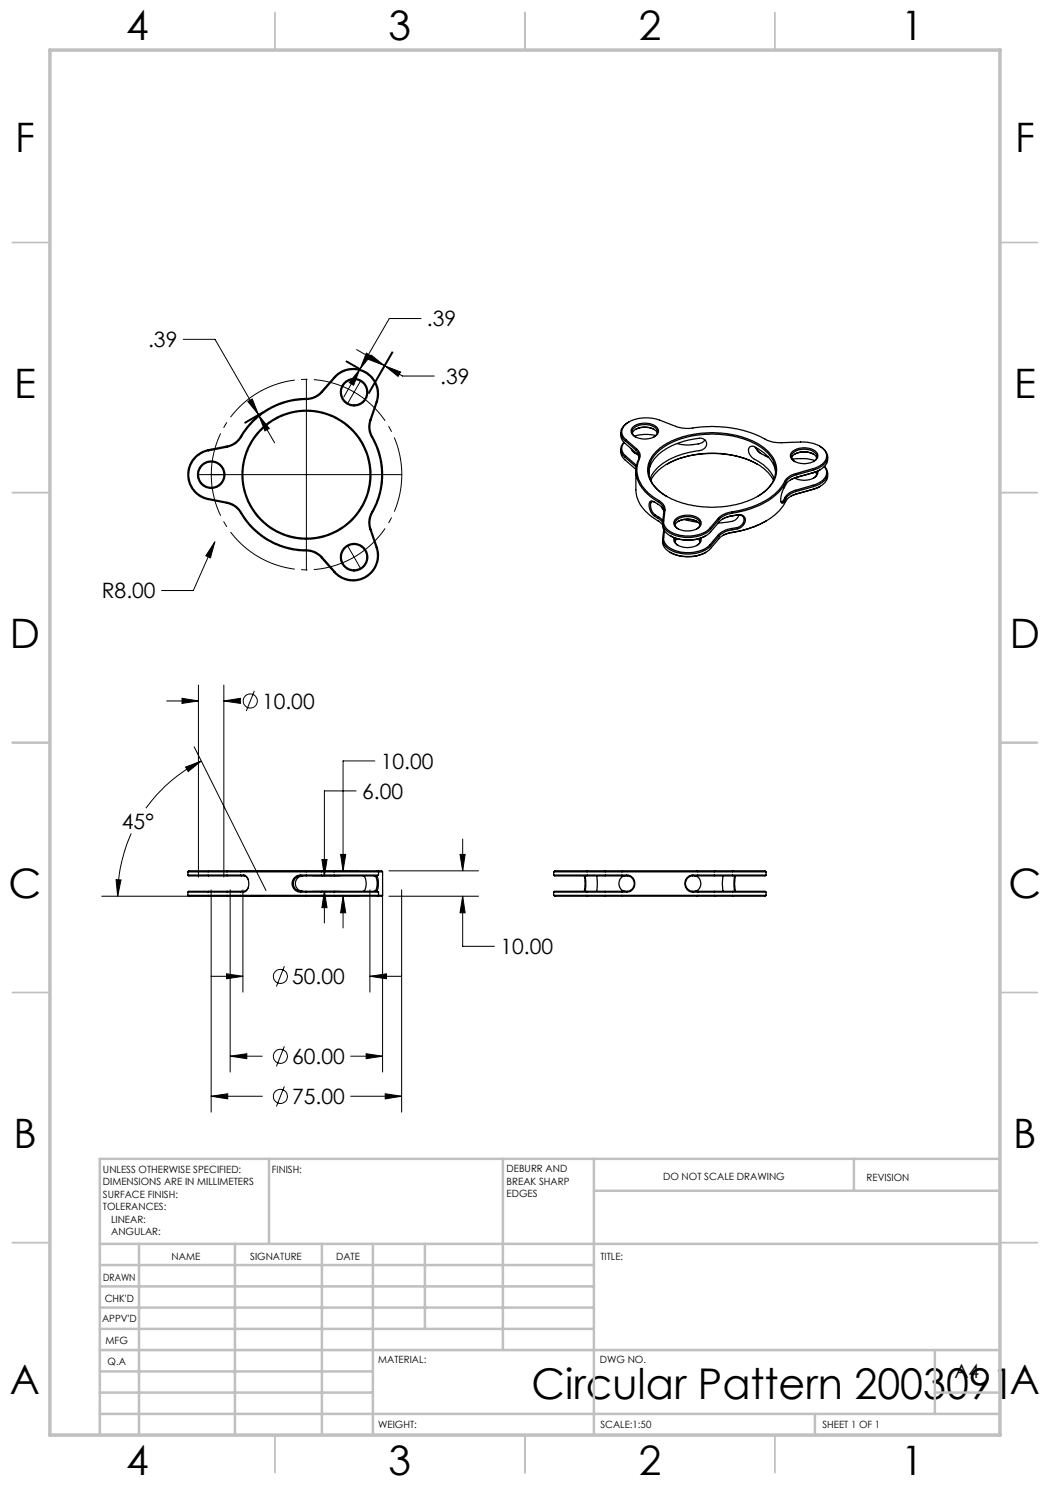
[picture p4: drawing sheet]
<svg xmlns="http://www.w3.org/2000/svg" width="210mm" height="297mm" viewBox="0 0 210 297" stroke-linecap="round" stroke-linejoin="round" font-family="sans-serif">
<g fill="none" stroke="#000" stroke-width=".2">
<path d="M36.7 67.9h6.3l8.7 15M61.3 75.8v19M69.2 72.3l2.8 1.6M69.3 72.2l2.8 1.6M70.8 78.4v.1M70.8 78.5l-1.3 2.2M70.8 78.5h.1M71.3 69.9l5.5 3.2M71.9 73.9l-1.2 3.1-.9-.5zM71.9 73.9l-3.1 5.5M72.1 76.2l-1.2 2.1M73.3 70.6l.8 .6-2.1 2.6z"/>
<path d="M74.2 71l2.6 2.1-3.1-1.2zM77 73.2l3.1 1.2-.5 .9zM77 73.2l3.5 2h6.4M78.4 70.3l-4.7 8.3M78.6 70.4l-4.8 8.3M84.2 63.7h-6.3l-5.9 10.1M39.7 94.9h2.4M42.2 94.9h19M42.2 94.9v.1M49.6 80.3l.8-.5 1.3 3.1zM51.8 83.1l2.1 2.6-.9 .5zM51.8 83.1l3.1 5.5"/>
<path d="M52.6 82.4l-3.7 2.1M52.7 82.5l-3.7 2.2M61.2 94.9h19.2M61.3 94.9v19.1M43 108.4l-.9 3.2-.9-.4zM43 108.4l-4.3 9.7h-6.4M69.5 109.2l1.3 2.1M70.8 111.4v.1M70.8 111.4h.1M70.9 111.4h-.1M70.9 111.5l1.2 2.2M36.4 139.7l3.3 .5-3.3 .5z"/>
<path d="M39.7 137v38.4M44.8 137v38.4M50.9 138.2l-1.7 4M33.3 140.2h6.4M37.1 153.4l3.2-1.2-2.7 2.1zM38.8 149.4l14.4 28.7M40.3 152.2a30.1 30.1 0 0 0-11.1 9.4M44.8 140.2l3.3-.5v1zM44.8 140.2h1.6M71.2 158.2h-6.3v17M75 152.2h-6.4v22M20.4 179.2h51.4"/>
<path d="M23.2 175.9l1 .1-.7 3.2zM26.2 166.7a31.2 31.2 0 0 0-2.7 12.5M42.2 178v44.4M46 178v36.4M48.6 178v20.4M48.6 174.2h23.2M62.5 175.2h5.6M62.5 178.3h5.6M64.4 171.9h1l-.5 3.3zM64.9 178.3l.5 3.2h-1zM64.9 178.3v6.3M68.1 170.9h1l-.5 3.3z"/>
<path d="M68.6 179.2l.5 3.4h-1zM68.6 179.2v6.4M74 178v20.4M76.5 178v36.4M77.8 179.2h17.9M77.8 174.2h17.9M80.3 178v44.4M92 170.9h1l-.5 3.3zM92.5 179.2l.5 3.4h-1zM92.5 179.2v10.1h6.4M92.5 167.8v6.4M42.2 195.3h6.4"/>
<path d="M45.3 194.8l3.3 .5-3.3 .5zM56.9 193.2l-1.6 4.1M74 195.3l3.3-.5v1zM74 195.3h6.3M42.2 219.2l3.3-.4v1zM42.2 219.2h10.3M46 211.2l3.4-.5v1zM46 211.2h6.5M56.9 209.3l-1.6 4M56.9 217.3l-1.6 4M70.1 211.2h6.4M70.1 219.2h10.2"/>
<path d="M73.2 210.7l3.3 .5-3.3 .5zM77 218.8l3.3 .4-3.3 .6z"/>
<circle cx="50.1" cy="140.2" r="1.41"/>
<circle cx="56.1" cy="195.3" r="1.42"/>
<circle cx="56.1" cy="211.3" r="1.42"/>
<circle cx="56.1" cy="219.3" r="1.41"/>
</g>
<path d="M70.7 78.4a19 19 0 0 0-28.4 16.4M42.3 95a19.1 19.1 0 0 0 28.4 16.5M70.9 111.4a19 19 0 0 0 0-32.9" fill="none" stroke="#000" stroke-width=".2" stroke-dasharray="15.2 1.3 1.3 1.3" stroke-dashoffset="6.8" stroke-linecap="butt"/>
<g fill="none" stroke="#c0c0c0" stroke-width=".35">
<path d="M55 2.5v7.5M105 2.5v7.5M155 2.5v7.5M2.5 48.5h7.5M200 48.5h7.5M2.5 98.5h7.5M200 98.5h7.5M2.5 148.5h7.5M200 148.5h7.5M2.5 198.5h7.5M200 198.5h7.5M2.5 248.5h7.5"/>
<path d="M200 248.5h7.5M55 287v7.5M105 287v7.5M155 287v7.5"/>
</g>
<g fill="none" stroke="#c0c0c0" stroke-width=".5">
<path d="M53.8 231.8v17M100.6 231.8v38.2M118.8 231.8v55.2M118.8 238.2h81.2M170.8 231.8v6.4M200 231.8h-180v55.2M20 248.8h180M20 257.3h98.8M20 253h98.8M27.8 248.8v38.2M47 248.8v38.2M64.4 248.8v38.2"/>
<path d="M74.6 248.8v38.2M85 248.8v17M20 265.8h98.8M20 261.5h98.8M20 278.5h54.6M20 274.3h54.6M20 270h180M187 278.5h13M187 270v12.8M20 282.8h180M163 282.8v4.2"/>
</g>
<path d="M10 10h190v277h-190z" fill="none" stroke="#c0c0c0" stroke-width=".7"/>
<path d="M45.3 194.8l3.3 .5-3.3 .5zM74 195.3l3.3-.5v1zM46 211.2l3.4-.5v1zM73.2 210.7l3.3 .5-3.3 .5zM42.2 219.2l3.3-.4v1zM77 218.8l3.3 .4-3.3 .6zM44.8 140.2l3.3-.5v1zM36.4 139.7l3.3 .5-3.3 .5zM92.5 179.2l.5 3.4h-1zM92 170.9h1l-.5 3.3zM68.6 179.2l.5 3.4h-1zM68.1 170.9h1l-.5 3.3zM64.4 171.9h1l-.5 3.3zM64.9 178.3l.5 3.2h-1zM23.2 175.9l.3 3.3 .7-3.2zM37.1 153.4l.5 .9 2.7-2.1zM43 108.4l-1.8 2.8 .9 .4zM77 73.2l3.1 1.2-.5 .9zM74.2 71l2.6 2.1-3.1-1.2zM71.9 73.9l-1.2 3.1-.9-.5zM73.3 70.6l.8 .6-2.1 2.6zM51.8 83.1l2.1 2.6-.9 .5zM49.6 80.3l.8-.5 1.3 3.1z" fill="#000"/>
<g fill="none" stroke="#000" stroke-width=".25">
<path d="M39 91.4a5.5 5.5 0 0 1 2.6-1.4l3.9-.8a4.6 4.6 0 0 0 3.1-2.8 15.7 15.7 0 0 1 13.5-6.8l1.1-.4 .9-.6 2.7-3.1a5.1 5.1 0 0 1 6.4-1.1 5.1 5.1 0 0 1 2.2 6l-1.2 3.8a4.6 4.6 0 0 0 .8 4 15.5 15.5 0 0 1-.8 15.1l-.2 .8v1.1l1.4 4.3a5.1 5.1 0 0 1-2.2 6 5.1 5.1 0 0 1-6.4-1.1l-2.6-3a4.7 4.7 0 0 0-3.9-1.3 15.3 15.3 0 0 1-12.6-8.1 4.2 4.2 0 0 0-2.3-1.4l-3.9-.7a5.1 5.1 0 0 1-2.5-8.5zM39.4 91.3l1.6-1 4.6-.9a4.8 4.8 0 0 0 3.2-2.9 15.5 15.5 0 0 1 13.1-6.7 4.6 4.6 0 0 0 2.6-1.3l2.6-3.1a4.9 4.9 0 0 1 6-.8 4.9 4.9 0 0 1 2.1 5.8l-1.3 3.7a4.8 4.8 0 0 0 .9 4.2 15.3 15.3 0 0 1-.8 14.8 3.9 3.9 0 0 0 0 2.8l1.3 3.8a4.9 4.9 0 0 1-2.3 5.7 4.9 4.9 0 0 1-6-1.1l-2.7-3a5.3 5.3 0 0 0-4.4-1.4 15.5 15.5 0 0 1-12.1-8.1l-.7-.6-1-.6-4.4-.9a4.9 4.9 0 0 1-3.8-3.5 4.9 4.9 0 0 1 1.5-4.9zM124.2 86.5v.5a2.29 2.29 0 0 0 .8 1.7l2.5 2.1 .3 .7M124.2 89.8v.6a2.3 2.3 0 0 0 .8 1.6l2.2 1.9M124.8 88.4a1.97 1.97 0 0 0 .2 3.1l2.2 1.9M124.8 88.5a1.82 1.82 0 0 0 .4 2.8l2.1 1.8M125 85a7.1 7.1 0 0 1 6.9-1l4 1.5a10.9 10.9 0 0 0 4.6-.1l3.3-.1 2.5 .3a22.3 22.3 0 0 1 7.6 2.6l1.7 .3 5.4-.1 1.1 .2a3.5 3.5 0 0 1 3.2 2.5 3.1 3.1 0 0 1-2.7 2.6l-3.6 1.1a3.5 3.5 0 0 0-2.4 2.2 13.5 13.5 0 0 1-8.4 5l-1.2 .3a5.2 5.2 0 0 0-3.3 1.4l-1.8 2a7 7 0 0 1-7.5 .8 2.41 2.41 0 0 1-1.6-2.3l.2-2.3a2.33 2.33 0 0 0-1.7-2.1 7 7 0 0 1-3.9-6.4l.2-.7a2.59 2.59 0 0 0 .3-2.2l-.5-.7-2.3-2a1.83 1.83 0 0 1-.1-2.8zM125.8 84.4a2.26 2.26 0 0 0-1.4 3.1l.5 .6 2.2 1.9a1.7 1.7 0 0 1 .4 2.5 6.3 6.3 0 0 0 2.8 7l.2 .2a4.5 4.5 0 0 1 2.2 1.9l.1 .6-.3 2.2a3 3 0 0 0 2.6 2.7l1.9 .4 1.9-.1a5.5 5.5 0 0 0 3.2-1.5l1.7-2a5.2 5.2 0 0 1 3.6-1.4 14.4 14.4 0 0 0 9.3-5.3 3.5 3.5 0 0 1 2.6-2.2l3.4-1a3.3 3.3 0 0 0 2.8-2.7 2.69 2.69 0 0 0-1.6-2.1M126.2 89.7a1.86 1.86 0 0 0 1.3 1.2M126.5 85.5a3.7 3.7 0 0 1 5.1 .3 1.34 1.34 0 0 1-1.1 1.8l-1.2 .2h-.8a2.07 2.07 0 0 1-2.3-1.7zM126.5 86.6a3 3 0 0 1 3.7-1 1.75 1.75 0 0 1 1.2 1M126.5 90l.1 .3 .5 .4"/>
<path d="M127.1 87.4a1.13 1.13 0 0 1-.7-1.2 1.13 1.13 0 0 1 1-1l1.3-.3a2.47 2.47 0 0 1 2.8 1.4 1.15 1.15 0 0 1-.7 1.1M127.1 85.9l1.4-.4h1.2l1.1 .4M127.2 94.2v3.8a7.6 7.6 0 0 0 4.4 6.2l.9 .8M129.8 94.9a6.2 6.2 0 0 1 3.8-5.3l.4-.2a14.8 14.8 0 0 1 6.5-1.7 1.21 1.21 0 0 1 .8 1.3 1.21 1.21 0 0 1-1.1 1.1l-1.2 .2a12.3 12.3 0 0 0-8.4 4.3l-.6 1.1M130.2 96.1a10.3 10.3 0 0 1 7.1-4.8 19.1 19.1 0 0 1 15 2.1 7.1 7.1 0 0 1 2.4 2.7M131.2 87.1l-2.4-.2-1.9 .3M131.4 90.1a16.8 16.8 0 0 1 12.4-3.5 15.1 15.1 0 0 1 10 3.8 4.9 4.9 0 0 1-.6 7.6 17 17 0 0 1-11.8 3.4 15.2 15.2 0 0 1-10.3-3.9 4.9 4.9 0 0 1 .3-7.4zM133.4 99.3a6.3 6.3 0 0 1-3.7-5.3 6.6 6.6 0 0 1 4-5.2 19.7 19.7 0 0 1 18.2 .4 5.9 5.9 0 0 1 3.2 5.3 6.6 6.6 0 0 1-3.6 4.8M133.4 92.8a20.1 20.1 0 0 1 18.1 0M141 88a2.94 2.94 0 0 1-2.6 .9l-1.2 .1-1.8-.3M152.2 90.7l-.6-.5-.5-.7 .3 .4a4.7 4.7 0 0 0 2.3 1.6M155.1 94.5a6.7 6.7 0 0 0-4.7-5.3 .97 .97 0 0 0-.7 .8 .97 .97 0 0 0 .3 .9l.9 1a7.9 7.9 0 0 1 3.9 3.8"/>
<path d="M158.3 90.5l.1-.1a3.8 3.8 0 0 1 5.1 .3 1.51 1.51 0 0 1-1.4 1.9l-1.5 .1a2.46 2.46 0 0 1-2.5-1.4zM158.3 91.6a2.95 2.95 0 0 1 3.6-1.1 1.98 1.98 0 0 1 1.4 1.1M158.4 91.8l2.6-.1 1.9 .4M159 92.3a1.13 1.13 0 0 1-.7-1.2 1.13 1.13 0 0 1 .9-.9l.7-.3h1.4a1.77 1.77 0 0 1 2 1.7l-.6 .7M159 90.8l1.3-.4h1.3l1.1 .4M159.3 98.8a3.6 3.6 0 0 0-2.7 2.4 14.3 14.3 0 0 1-9.2 5.1 5.6 5.6 0 0 0-3.6 1.4l-1.7 2a7 7 0 0 1-6.5 1.4l-.5-.2a3 3 0 0 1-2.6-2.5v-.5M163.1 94.4l.2 .5M163.3 94.3a1.11 1.11 0 0 1-.6 1.3M163.5 94.2a1.72 1.72 0 0 1-1.8 1.8h-1.5l-1.2-.4M164 93.9l-1.4 .7M164 97.3l-1.4 .6M164.9 93.3a2 2 0 0 1-1 3.2l-1.1 .5-3.6 1a3.6 3.6 0 0 0-2.7 2.4h-.3"/>
<path d="M164.9 93.3a2.09 2.09 0 0 1-.8 3.4l-1.4 .6-3.4 1a3.4 3.4 0 0 0-2.6 2.2l-.2 .2a1.67 1.67 0 0 1-.2-1.9l.7-1.5a3.2 3.2 0 0 1 2.3-1.8M165.5 91.4v.5a3.3 3.3 0 0 1-2.8 2.6l-4.6 1.5M165.5 94.7v.5a3.3 3.3 0 0 1-2.8 2.6l-4.6 1.5M130.9 100.4l.4 .3a2.65 2.65 0 0 1 1.5 1.6M130.9 100.4a.65 .65 0 0 0-.9-.1 .65 .65 0 0 0-.2 .8 3.2 3.2 0 0 0 2.2 2.8l.5 .6M130.9 100.4a.64 .64 0 0 0-.7 .1 .64 .64 0 0 0-.1 .8 3.1 3.1 0 0 0 2 2.4l.5 .4M132.3 101.4l.4 .5M132.5 104.6v.5a3.1 3.1 0 0 0 2.6 2.5l1.9 .4 2.6-.2a4.5 4.5 0 0 0 2.5-1.4l1.7-2a6.1 6.1 0 0 1 4.7-1.4 1.44 1.44 0 0 1-.4 2.5l-1.4 .4a4.4 4.4 0 0 0-2.9 1.3l-1.7 2a7.2 7.2 0 0 1-7.2 1.2 3 3 0 0 1-2.4-2.7l.3-1.8M134 107.1l1.5 .7 1.8 .2a6.6 6.6 0 0 0 3.9-.9M134 110.5l1.5 .6 1.8 .3a7 7 0 0 0 3.9-.9M134.8 107.6a1.67 1.67 0 0 0 1.8 1.8l1.5 .1a1.96 1.96 0 0 0 2.1-1.8v-.1M135 105a3.1 3.1 0 0 1 3.6-1 1.98 1.98 0 0 1 1.4 1"/>
<path d="M135.1 103.9a3.8 3.8 0 0 1 5 .2 1.33 1.33 0 0 1-1.1 1.8l-1 .3-1.1-.1a1.98 1.98 0 0 1-2.1-1.6zM135.1 107.6a1.1 1.1 0 0 0 .5 1.5M135.4 107.7l-.4 .6M135.6 105.8a1.11 1.11 0 0 1-.6-1.2 1.11 1.11 0 0 1 .9-1l1.3-.3a2.63 2.63 0 0 1 2.8 1.3 1.17 1.17 0 0 1-.7 1.2M135.6 104.3l1.7-.4 1.2 .1 .8 .3M136.9 103.9l2.7 .6M139.6 107.8l.4 .5M139.9 107.7a1.09 1.09 0 0 1-.6 1.4M144.5 103.8l1.9-.6a2.37 2.37 0 0 1 2.2 .2l.2 .4-.2 .8a2.1 2.1 0 0 1-2 1.1h-.1a4.6 4.6 0 0 0-2.8 1.3l-1.7 2a6.9 6.9 0 0 1-6.5 1.2 3.1 3.1 0 0 1-2.8-2.6l.2-1.5M147.8 103a2.11 2.11 0 0 1-2.3 1.4l-1.8 .2M153.2 104.2l-.1 .1a22.1 22.1 0 0 1-7.7 2.4l-.9 .4M37.6 174.4h38.1"/>
<path d="M37.6 179.1h38.1M37.6 179.1l.1 .1h37.8M37.6 175h10.4a1.35 1.35 0 0 1 1.7 1.6 1.44 1.44 0 0 1-1.3 1.8h-10.8M37.6 175l.1 .2h10.4a1.26 1.26 0 0 1 1.5 .6M37.6 174.4v.6M37.6 178.4v.7M49.6 177.6a1.44 1.44 0 0 1-1.7 .7h-10.2l-.1 .1M60.6 175.2a1.53 1.53 0 0 0-1.5 1.5 1.53 1.53 0 0 0 1.5 1.6M72.6 175.2a1.85 1.85 0 0 1 .6 2l-.2 .7-.4 .4M74.8 175.2a1.54 1.54 0 0 1 .6 1.6l-.1 1-.5 .5M75.4 175.2a3.9 3.9 0 0 1 0 3.1M75.5 174.2h-37.8l-.1 .2"/>
<path d="M75.5 174.2h.8l.2 .2M75.5 174.2l.2 .2M75.7 175l-.2 .2h-14.3a2.26 2.26 0 0 0-2.3 .6l-.1 .3a1.65 1.65 0 0 0 .4 1.7 1.65 1.65 0 0 0 1.7 .5h14.6l.2 .1M75.7 175h-14.3a3.3 3.3 0 0 0-2.6 .6 1.82 1.82 0 0 0 0 2.2 1.82 1.82 0 0 0 2 .6h14.9M75.7 179.1h.8M75.7 174.4h.8M75.7 179.1l-.2 .1M75.7 174.4v.6M75.7 178.4v.7M76.5 179.1l-.2 .1h-.8M76.5 174.4v4.7M110.7 179.1l.2 .1h42.1l.2-.1"/>
<path d="M110.7 179.1h42.5M110.7 174.4h42.5M110.7 174.4l.2-.2h42.1l.2 .2M110.7 175h13.5a2.27 2.27 0 0 1 2.7 1.1 1.82 1.82 0 0 1-.4 1.8 1.82 1.82 0 0 1-1.9 .5h-13.9M110.7 175l.2 .2h13.3a2.53 2.53 0 0 1 2.4 .7v.1a1.6 1.6 0 0 1-.1 1.8 1.6 1.6 0 0 1-1.8 .5h-13.8l-.2 .1M110.7 174.4v.6M110.7 178.4v.7M116.9 175.2l.1 1.4-.1 1.7M117 175.2l.2 .9-.2 2.2M119.3 175.2l.2 1.5-.2 1.6M125 175.2a1.57 1.57 0 0 0-1.2 1.5 1.57 1.57 0 0 0 1.2 1.6M138.9 175.2a1.57 1.57 0 0 1 1.3 1.5 1.57 1.57 0 0 1-1.3 1.6"/>
<path d="M144.6 175.2l-.1 1.4 .1 1.7M147 175.2l-.2 .9 .2 2.2M147.1 175.2l-.2 1.2 .2 1.9M153.2 175h-13.5a2.27 2.27 0 0 0-2.6 1.1 1.85 1.85 0 0 0 .4 1.9 1.85 1.85 0 0 0 1.9 .4h13.8M153.2 175l-.2 .2h-13.5a1.91 1.91 0 0 0-2.2 .7l-.1 .2a1.61 1.61 0 0 0 .3 1.7 1.61 1.61 0 0 0 1.7 .5h13.8l.2 .1M153.2 174.4v.6M153.2 178.4v.7"/>
<circle cx="70.8" cy="78.4" r="2.74"/>
<circle cx="70.8" cy="78.5" r="2.54"/>
<circle cx="42.2" cy="94.9" r="2.74"/>
<circle cx="42.2" cy="94.9" r="2.53"/>
<circle cx="61.3" cy="94.9" r="12.7"/>
<circle cx="61.3" cy="94.9" r="12.9"/>
<circle cx="70.8" cy="111.4" r="2.75"/>
<circle cx="70.8" cy="111.4" r="2.54"/>
</g>
<text font-size="8.5" x="106.3" y="279.7">Circular Pattern 2003091A</text>
<g font-size="8.1">
<text x="25.2" y="8">4</text>
<text x="77.7" y="8">3</text>
<text x="127.7" y="8">2</text>
<text x="180.2" y="8">1</text>
<text x="3" y="30.4">F</text>
<text x="203" y="30.4">F</text>
<text x="2.8" y="79.6">E</text>
<text x="202.8" y="79.6">E</text>
<text x="2" y="129.6">D</text>
<text x="202" y="129.6">D</text>
<text x="1.7" y="179.6">C</text>
<text x="201.7" y="179.6">C</text>
<text x="2.7" y="229.6">B</text>
<text x="202.7" y="229.6">B</text>
<text x="2" y="278.9">A</text>
<text x="25.2" y="295">4</text>
<text x="77.7" y="295">3</text>
<text x="127.7" y="295">2</text>
<text x="180.2" y="295">1</text>
</g>
<g font-size="4.2">
<text x="85.4" y="65.3">.39</text>
<text x="29.6" y="69.5">.39</text>
<text x="88" y="76.8">.39</text>
<text x="20.4" y="119.7">R8.00</text>
<text x="52.4" y="141.7">10.00</text>
<text x="76.2" y="153.8">10.00</text>
<text x="72.4" y="159.8">6.00</text>
<text x="24.4" y="165.8">45°</text>
<text x="100.1" y="190.8">10.00</text>
<text x="58.4" y="196.8">50.00</text>
<text x="58.4" y="212.8">60.00</text>
<text x="58.4" y="220.8">75.00</text>
</g>
<text font-size="3.9" x="190.9" y="275.5">A4</text>
<g font-size="2">
<text x="20.6" y="234.6">UNLESS OTHERWISE SPECIFIED:</text>
<text x="20.6" y="237.1">DIMENSIONS ARE IN MILLIMETERS</text>
<text x="20.6" y="239.6">SURFACE FINISH:</text>
<text x="54.4" y="234.6">FINISH:</text>
<text x="101.3" y="234.5">DEBURR AND</text>
<text x="101.3" y="237">BREAK SHARP</text>
<text x="101.3" y="239.5">EDGES</text>
<text x="132.6" y="236">DO NOT SCALE DRAWING</text>
<text x="173.3" y="236.2">REVISION</text>
<text x="20.6" y="242.1">TOLERANCES:</text>
<text x="22.2" y="244.6">LINEAR:</text>
<text x="22.2" y="247.1">ANGULAR:</text>
<text x="34.3" y="252">NAME</text>
<text x="50" y="251.9">SIGNATURE</text>
<text x="67.2" y="251.9">DATE</text>
<text x="120.1" y="251.9">TITLE:</text>
<text x="20.6" y="256.1">DRAWN</text>
<text x="20.9" y="260.3">CHK'D</text>
<text x="20.4" y="264.4">APPV'D</text>
<text x="21.1" y="268.8">MFG</text>
<text x="21.5" y="273">Q.A</text>
<text x="75.6" y="272.5">MATERIAL:</text>
<text x="120" y="272.5">DWG NO.</text>
<text x="75.6" y="285.5">WEIGHT:</text>
<text x="120.1" y="285.6">SCALE:1:50</text>
<text x="164.5" y="285.6">SHEET 1 OF 1</text>
</g>
</svg>
